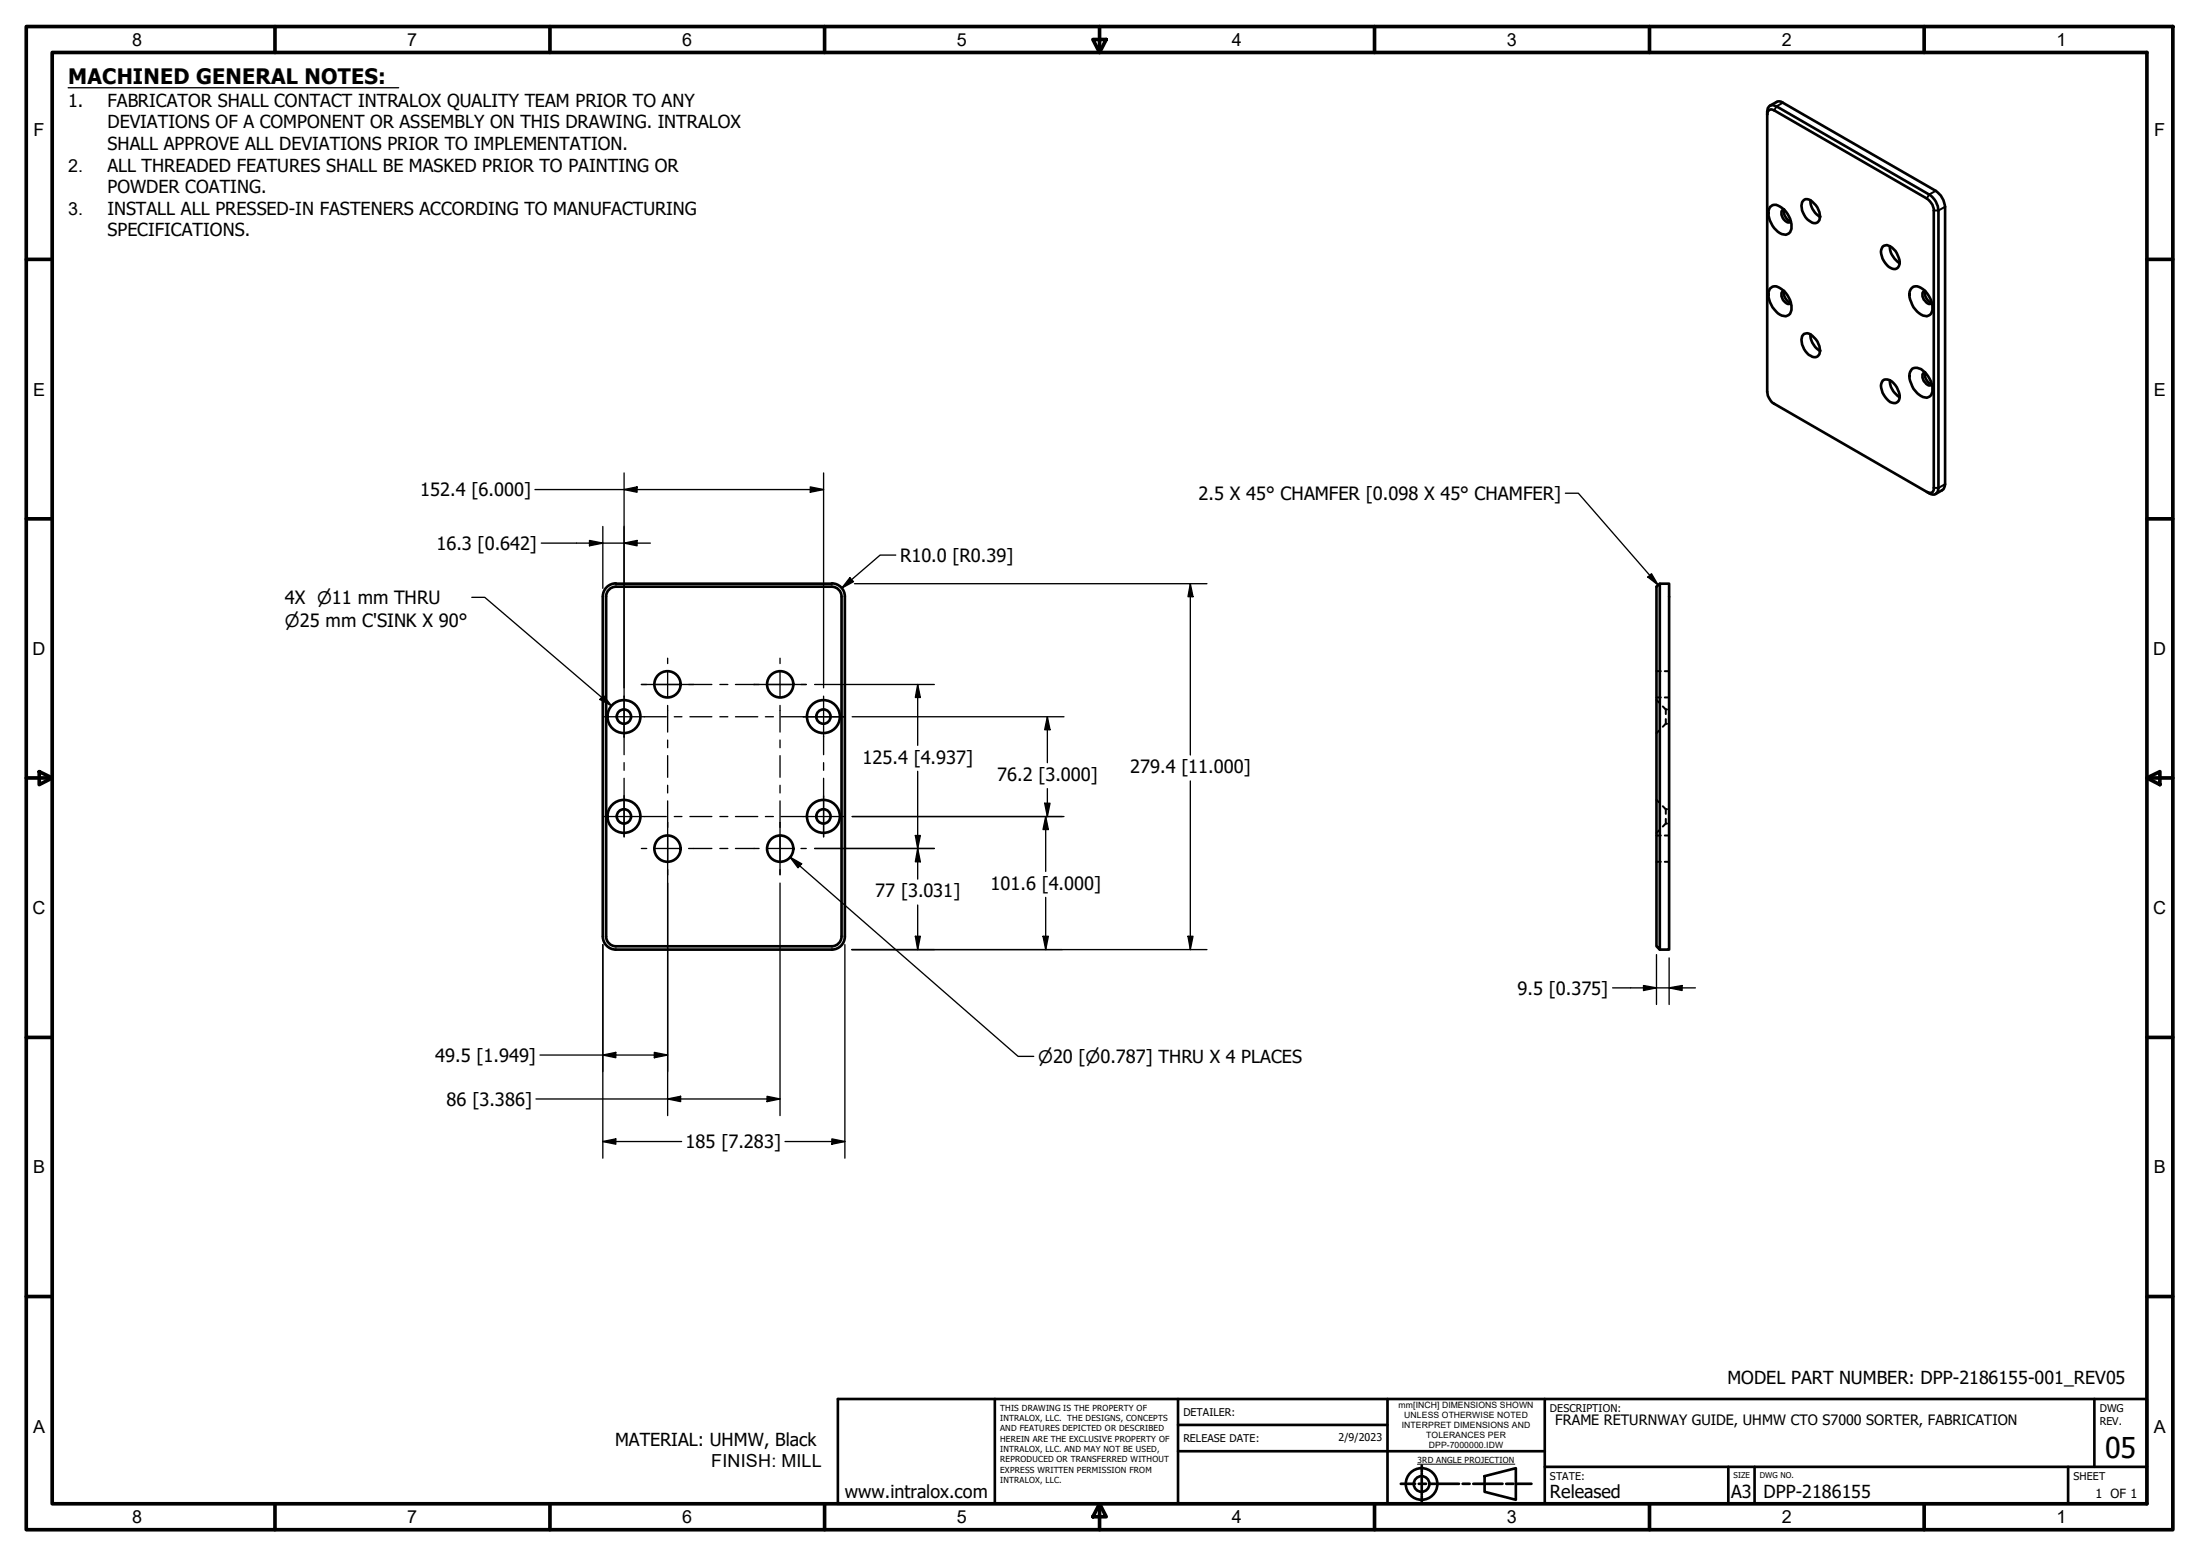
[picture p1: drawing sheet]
<svg xmlns="http://www.w3.org/2000/svg" width="420mm" height="297mm" viewBox="0 0 420 297" stroke-linecap="round" stroke-linejoin="round" font-family="sans-serif">
<!-- layer: Visible (ISO) -->
<g fill="none" stroke="#000" stroke-width=".51">
<path d="M337.5 21.8a.83 .83 0 0 1 .4-.8 .83 .83 0 0 1 .9 .1l29.2 16.8 1.1 1.2 .2 .8v53.2a.79 .79 0 0 1-.4 .9 .79 .79 0 0 1-.9-.1M337.8 20.4a1.13 1.13 0 0 1 1.5-.1l29.1 16.8a3.9 3.9 0 0 1 1.8 3.1v52.9a1.08 1.08 0 0 1-.5 1.2 1.08 1.08 0 0 1-1.3-.1l-29.9-17.3-.9-1.3-.1-.8v-53.5l.1-.7zM338 20.2l1.3-.7a1.08 1.08 0 0 1 1.2 .1l29.2 16.8a4.4 4.4 0 0 1 1.8 3.1v52.9a1.49 1.49 0 0 1-.6 1.2l-1.2 .7M338 39.5a1.5 1.5 0 0 1 2.3 .2 4.2 4.2 0 0 1 1.7 4.3 1.31 1.31 0 0 1-2.1 .5 4.7 4.7 0 0 1-2-4.6zM340.7 40a.82 .82 0 0 0-.3 1.3 1.16 1.16 0 0 0 1.6 1M340.7 40a1.9 1.9 0 0 0 1.3 2.2M344.6 38.1a1.55 1.55 0 0 1 1.9 .7 2.88 2.88 0 0 1 .8 3.5 1.25 1.25 0 0 1-1.9-.2 3.1 3.1 0 0 1-1-3.8zM345.8 38.2a3.8 3.8 0 0 0 1.8 3.3M338 55.1a1.5 1.5 0 0 1 2.3 .1 4.1 4.1 0 0 1 1.6 4.7 1.35 1.35 0 0 1-2 .2 4.7 4.7 0 0 1-2-4.7zM340.7 55.5a.82 .82 0 0 0-.3 1.4 1.16 1.16 0 0 0 1.6 .9M340.7 55.5a1.9 1.9 0 0 0 1.3 2.3M359.5 47.1a1.25 1.25 0 0 1 1.9 .2 4.2 4.2 0 0 1 1.4 3.2 1.07 1.07 0 0 1-1.8 .6 3.4 3.4 0 0 1-1.6-3.7z"/>
<path d="M360.9 47a3.8 3.8 0 0 0 1.9 3.2M365.2 54.9a2.16 2.16 0 0 1 2.8 1 4 4 0 0 1 .8 4 1.43 1.43 0 0 1-2.3-.1 4.9 4.9 0 0 1-1.8-4zM367.6 55.5a.82 .82 0 0 0-.3 1.4l.4 .6a.78 .78 0 0 0 1.2 .3M367.7 55.5a1.9 1.9 0 0 0 1.2 2.3M344.6 63.7a1.55 1.55 0 0 1 1.9 .7 2.88 2.88 0 0 1 .8 3.5 1.31 1.31 0 0 1-1.9-.2 3.2 3.2 0 0 1-1-3.8zM345.8 63.8a3.8 3.8 0 0 0 1.8 3.2M359.5 72.7a1.76 1.76 0 0 1 2.5 .9l.5 .8a1.65 1.65 0 0 1-.5 2.5 2.84 2.84 0 0 1-2.6-2.4 1.82 1.82 0 0 1 .1-1.8zM360.9 72.6a3.8 3.8 0 0 0 1.9 3.2M365.2 70.4a2.29 2.29 0 0 1 2.8 1.1 4 4 0 0 1 .8 3.9 1.43 1.43 0 0 1-2.3 0 4.9 4.9 0 0 1-1.8-4zM367.6 71.1a.82 .82 0 0 0-.3 1.3l.4 .6a.78 .78 0 0 0 1.2 .4M367.7 71.1a1.9 1.9 0 0 0 1.2 2.2M115.1 113.9v64.9a2.51 2.51 0 0 0 2.5 2.5"/>
<path d="M115.8 113.9v64.9a1.87 1.87 0 0 0 1.8 1.8M117.6 112h41.3M117.6 111.4h41.3M117.6 111.4a2.51 2.51 0 0 0-2.5 2.5M117.6 112a1.87 1.87 0 0 0-1.8 1.9M158.8 111.4a2.51 2.51 0 0 1 2.6 2.5M158.8 112a1.87 1.87 0 0 1 1.9 1.9M160.7 113.9v64.9a1.87 1.87 0 0 1-1.9 1.8M161.4 113.9v64.9a2.51 2.51 0 0 1-2.6 2.5M317 111.4l-.6 .6v68.6l.6 .7v-69.9h1.8v69.9h-1.8M117.6 180.6h41.3M117.6 181.3h41.3"/>
<circle cx="119.2" cy="136.8" r="1.37"/>
<circle cx="119.2" cy="136.8" r="3.1"/>
<circle cx="127.5" cy="130.6" r="2.51"/>
<circle cx="149" cy="130.6" r="2.51"/>
<circle cx="157.3" cy="136.8" r="1.37"/>
<circle cx="157.3" cy="136.8" r="3.1"/>
<circle cx="119.2" cy="155.8" r="1.37"/>
<circle cx="119.2" cy="155.8" r="3.1"/>
<circle cx="157.3" cy="155.8" r="1.37"/>
<circle cx="157.3" cy="155.8" r="3.1"/>
<circle cx="127.5" cy="162" r="2.51"/>
<circle cx="149" cy="162" r="2.51"/>
</g>
<!-- layer: Hidden (ISO) -->
<g fill="none" stroke="#000" stroke-width=".38">
<path d="M316.4 133.7l.6 .5M316.4 128.1h.8M316.4 133.1h.8M317 139.4l-.6 .5M317.6 134.9l.5 .5M317.9 128.1h.9M317.9 133.1h.9M318.1 135.4v.9M318.1 137.3v.9M318.1 138.2l-.5 .5M318.1 138.2h.2M318.1 135.4h.2"/>
<path d="M318.6 138.2h.2M318.6 135.4h.2M316.4 152.7l.6 .6M316.4 159.5h.8M317 158.4l-.6 .6M317.6 153.9l.5 .6M317.9 159.5h.9M318.1 154.5v.9M318.1 156.3v.9M318.1 157.2l-.5 .6M318.1 157.2h.2M318.1 154.5h.2"/>
<path d="M318.6 157.2h.2M318.6 154.5h.2M316.4 164.5h.8M317.9 164.5h.9"/>
</g>
<!-- layer: Visible Narrow (ISO) -->
<path d="M340.5 19.6l-1.2 .7-.5 .8M369.7 36.4l-1.3 .7-.4 .8M371.5 39.5l-1.3 .7h-.9M371.5 92.4l-1.3 .7h-.9" fill="none" stroke="#000" stroke-width=".38"/>
<!-- layer: Border (ISO) -->
<g fill="none" stroke="#000" stroke-width=".7">
<path d="M5 5.1h410v286.9h-410zM10 10h400v277.1h-400zM52.5 5.1v4.9M105 5.1v4.9M157.5 5.1v4.9M208.7 7.5h2.6l-1.3 2.5zM210 5.1v4.9M262.5 5.1v4.9M315 5.1v4.9M367.5 5.1v4.9M5 49.5h5M410 49.5h5"/>
<path d="M5 99h5M410 99h5M5 148.5h5M7.5 147.3l2.5 1.2-2.5 1.3zM410 148.5l2.5-1.2v2.5zM410 148.5h5M5 198h5M410 198h5M5 247.5h5M410 247.5h5M52.5 287.1v4.9M105 287.1v4.9"/>
<path d="M157.5 287.1v4.9M210 287.1l1.3 2.4h-2.6zM210 287.1v4.9M262.5 287.1v4.9M315 287.1v4.9M367.5 287.1v4.9"/>
</g>
<!-- layer: Title (ISO) -->
<g fill="none" stroke="#000" stroke-width=".51">
<path d="M160 267.1h250v20h-250zM190 267.1v20M225 277h70M225 272h40M225 267.1v20M265 267.1v20M271.5 279.8v1.2M295 267.1v20M400 267.1v12.9M267.5 283.3h2.8M271 283.3h1.4M271.5 281.2v.6"/>
<path d="M271.5 282.1v2.4M271.5 284.7v.7M271.5 285.6v1.2M273 283.3h5.6M279.3 283.3h1.4M281.4 283.3h5.6M283.5 281.8l6-1.5v6l-6-1.5zM287.7 283.3h1.4M289.8 283.3h2.7M295 280h115M330.1 280v7.1M335.1 280v7.1"/>
<path d="M395 280v7.1"/>
<circle cx="271.5" cy="283.3" r="3"/>
<circle cx="271.5" cy="283.3" r="1.49"/>
</g>
<path d="M270.7 279.5h18.6" fill="none" stroke="#000" stroke-width=".19"/>
<!-- layer: Center Mark (ISO) -->
<path d="M119.2 132.9v7.8M122.5 130.7h10M144 130.7h10M153.4 136.8h7.8M119.2 151.9v7.9M127.5 157v10M149 157v10M157.3 151.9v7.9" fill="none" stroke="#000" stroke-width=".25"/>
<!-- layer: Centerline (ISO) -->
<g fill="none" stroke="#000" stroke-width=".25">
<path d="M115.3 136.8h12M119.2 132.9v11.2M122.5 130.7h1M125 130.7h5M127.5 125.7v1M127.5 128.1v5M127.5 134.7v5M128.8 136.8h1.4M131.5 130.7h4.5M131.8 136.8h4.2M137.5 136.8h1.5M137.5 130.7h1.5"/>
<path d="M140.5 136.8h4.2M140.5 130.7h4.5M146.2 136.8h1.5M146.5 130.7h5M149 125.7v1M149 128.1v5M149 134.7v5M149.2 136.8h12M153 130.7h1M157.3 132.9v11.2M115.3 155.9h12M119.2 145.6v1.5"/>
<path d="M119.2 148.6v11.2M127.5 141.3v1.4M127.5 144.3v4.1M127.5 149.9v1.5M127.5 152.9v5.1M127.5 159.5v5M128.8 155.9h1.4M131.8 155.9h4.2M137.5 155.9h1.5M140.5 155.9h4.2M146.2 155.9h1.5M149 141.3v1.4"/>
<path d="M149 144.3v4.1M149 149.9v1.5M149 152.9v5.1M149 159.5v5M149.2 155.9h12M157.3 145.6v1.5M157.3 148.6v11.2M122.5 162h1M125 162h5M127.5 166v1M131.5 162h4.5M137.5 162h1.5"/>
<path d="M140.5 162h4.5M146.5 162h5M149 166v1M153 162h1"/>
</g>
<!-- layer: Dimension (ISO) -->
<g fill="none" stroke="#000" stroke-width=".25">
<path d="M102.2 93.5h55.1M119.2 93.5l2.5-.6v1.1zM119.2 90.3v42.6M154.7 92.9l2.6 .6-2.6 .5zM157.3 90.3v41M103.4 103.7h20.8M112.6 103.2l2.5 .5-2.5 .5zM115.1 100.5v11.8M119.2 103.7l2.5-.5v1zM162.3 110.3l.7 .7-2.2 1.3zM163.2 111.4h67.3M171.1 106h-3l-7.3 6.3"/>
<path d="M227.3 111.4l.5 2.5h-.9zM227.3 111.4v32.7M155.6 130.7h22.8M162.8 136.8h40.4M175.3 130.7l.5 2.4h-1zM175.3 130.7v11.6M200 136.8l.5 2.5h-1zM200 136.8v8.8M162.8 155.9h40.4M174.8 159.5h1l-.5 2.5zM175.3 147.2v20.6M199.5 153.3h1l-.5 2.6z"/>
<path d="M199.7 155.9l.5 2.5h-1zM199.7 155.9v10.5M200 150.5v5.4M227.3 149.1v32.2M127.5 167v46M149 168.6v44.4M150.9 163.6l2.2 1.3-.7 .8zM150.9 163.6l43.5 38.1h3M155.6 162h22.8M174.8 178.7h1l-.5 2.6zM175.3 162l.5 2.5h-1zM175.3 172.8v8.5"/>
<path d="M199.2 178.7h1l-.5 2.6zM199.7 171.3v10M226.9 178.7h.9l-.5 2.6zM115.1 180.3v40.8M161.4 180.3v40.8M162.7 181.3h67.8M308 188.6h15.8M313.9 188.1l2.5 .5-2.5 .5zM316.4 182.2v9.6M318.8 188.6l2.4-.5v1zM318.8 182.9v8.9M102.4 209.8h46.6"/>
<path d="M103.1 201.4h24.4M115.1 201.4l2.5-.5v1zM115.1 217.9l2.5-.5v1zM115.1 217.9h15.1M125 200.9l2.5 .5-2.5 .5zM127.5 209.8l2.5-.5v1zM146.5 209.3l2.5 .5-2.5 .5zM149.9 217.9h11.5M158.9 217.4l2.5 .5-2.5 .5z"/>
</g>
<g fill="#000">
<path d="M119.2 93.5l2.5-.6v1.1z" fill-rule="evenodd"/>
<path d="M154.7 92.9l2.6 .6-2.6 .5z" fill-rule="evenodd"/>
<path d="M112.6 103.2l2.5 .5-2.5 .5z" fill-rule="evenodd"/>
<path d="M119.2 103.7l2.5-.5v1z" fill-rule="evenodd"/>
<path d="M162.3 110.3l.7 .7-2.2 1.3z" fill-rule="evenodd"/>
<path d="M227.3 111.4l.5 2.5h-.9z" fill-rule="evenodd"/>
<path d="M175.3 130.7l.5 2.4h-1z" fill-rule="evenodd"/>
<path d="M200 136.8l.5 2.5h-1z" fill-rule="evenodd"/>
<path d="M174.8 159.5h1l-.5 2.5z" fill-rule="evenodd"/>
<path d="M199.5 153.3h1l-.5 2.6z" fill-rule="evenodd"/>
<path d="M199.7 155.9l.5 2.5h-1z" fill-rule="evenodd"/>
<path d="M150.9 163.6l2.2 1.3-.7 .8z" fill-rule="evenodd"/>
<path d="M174.8 178.7h1l-.5 2.6z" fill-rule="evenodd"/>
<path d="M175.3 162l.5 2.5h-1z" fill-rule="evenodd"/>
<path d="M199.2 178.7h1l-.5 2.6z" fill-rule="evenodd"/>
<path d="M226.9 178.7h.9l-.5 2.6z" fill-rule="evenodd"/>
<path d="M313.9 188.1l2.5 .5-2.5 .5z" fill-rule="evenodd"/>
<path d="M318.8 188.6l2.4-.5v1z" fill-rule="evenodd"/>
<path d="M115.1 201.4l2.5-.5v1z" fill-rule="evenodd"/>
<path d="M115.1 217.9l2.5-.5v1z" fill-rule="evenodd"/>
<path d="M125 200.9l2.5 .5-2.5 .5z" fill-rule="evenodd"/>
<path d="M127.5 209.8l2.5-.5v1z" fill-rule="evenodd"/>
<path d="M146.5 209.3l2.5 .5-2.5 .5z" fill-rule="evenodd"/>
<path d="M158.9 217.4l2.5 .5-2.5 .5z" fill-rule="evenodd"/>
</g>
<!-- layer: Symbol (ISO) -->
<path d="M13 16.7h63.1M299 94.2h2.4l15.3 17.5M90.1 114h2.5l24.2 20.7M314.7 110.2l.7-.7 1.3 2.2zM115.3 132.8l1.5 1.9-2.2-1.2z" fill="none" stroke="#000" stroke-width=".25"/>
<g fill="#000">
<path d="M314.7 110.2l.7-.7 1.3 2.2z" fill-rule="evenodd"/>
<path d="M115.3 132.8l1.5 1.9-2.2-1.2z" fill-rule="evenodd"/>
</g>
<text font-size="5.5" x="402" y="278.2">05</text>
<text font-size="4.1" x="13" y="16.1">MACHINED GENERAL NOTES:</text>
<g font-size="3.5">
<text x="80.3" y="94.7">152.4 [6.000]</text>
<text x="228.9" y="95.4">2.5 X 45° CHAMFER [0.098 X 45° CHAMFER]</text>
<text x="83.4" y="105">16.3 [0.642]</text>
<text x="171.9" y="107.2">R10.0 [R0.39]</text>
<text x="54.4" y="115.3">4X ⌀11 mm THRU</text>
<text x="164.7" y="145.8">125.4 [4.937]</text>
<text x="190.4" y="149.1">76.2 [3.000]</text>
<text x="215.8" y="147.6">279.4 [11.000]</text>
<text x="167.1" y="171.3">77 [3.031]</text>
<text x="189.2" y="169.8">101.6 [4.000]</text>
<text x="289.8" y="189.9">9.5 [0.375]</text>
<text x="83.1" y="202.7">49.5 [1.949]</text>
<text x="85.3" y="211.1">86 [3.386]</text>
<text x="130.9" y="219.2">185 [7.283]</text>
</g>
<g font-size="3.4">
<text x="25.3" y="8.7">8</text>
<text x="77.8" y="8.7">7</text>
<text x="130.3" y="8.7">6</text>
<text x="182.8" y="8.7">5</text>
<text x="235.3" y="8.8">4</text>
<text x="287.8" y="8.7">3</text>
<text x="340.3" y="8.8">2</text>
<text x="392.7" y="8.8">1</text>
<text x="13" y="20.4">1.</text>
<text x="20.5" y="20.4">FABRICATOR SHALL CONTACT INTRALOX QUALITY TEAM PRIOR TO ANY</text>
<text x="6.4" y="26">F</text>
<text x="20.5" y="24.5">DEVIATIONS OF A COMPONENT OR ASSEMBLY ON THIS DRAWING. INTRALOX</text>
<text x="20.5" y="28.6">SHALL APPROVE ALL DEVIATIONS PRIOR TO IMPLEMENTATION.</text>
<text x="411.4" y="26">F</text>
<text x="13" y="32.8">2.</text>
<text x="20.5" y="32.8">ALL THREADED FEATURES SHALL BE MASKED PRIOR TO PAINTING OR</text>
<text x="13" y="41">3.</text>
<text x="20.5" y="36.9">POWDER COATING.</text>
<text x="20.5" y="41">INSTALL ALL PRESSED-IN FASTENERS ACCORDING TO MANUFACTURING</text>
<text x="20.5" y="45.1">SPECIFICATIONS.</text>
<text x="6.3" y="75.6">E</text>
<text x="411.4" y="75.6">E</text>
<text x="6.2" y="125">D</text>
<text x="411.2" y="125">D</text>
<text x="6.2" y="174.5">C</text>
<text x="411.2" y="174.5">C</text>
<text x="6.3" y="224">B</text>
<text x="411.4" y="224">B</text>
<text x="329.9" y="264.1">MODEL PART NUMBER: DPP-2186155-001_REV05</text>
<text x="6.3" y="273.5">A</text>
<text x="411.4" y="273.5">A</text>
<text x="117.5" y="276.1">MATERIAL: UHMW, Black</text>
<text x="135.8" y="280">FINISH: MILL</text>
<text x="161.4" y="286">www.intralox.com</text>
<text x="296" y="286">Released</text>
<text x="330.6" y="286">A3</text>
<text x="336.8" y="286">DPP-2186155</text>
<text x="25.3" y="290.8">8</text>
<text x="77.8" y="290.8">7</text>
<text x="130.3" y="290.8">6</text>
<text x="182.8" y="290.8">5</text>
<text x="235.3" y="290.8">4</text>
<text x="287.8" y="290.8">3</text>
<text x="340.3" y="290.8">2</text>
<text x="392.7" y="290.8">1</text>
</g>
<g font-size="3.3">
<text x="54.4" y="119.7">⌀25 mm C'SINK X 90°</text>
<text x="198.2" y="202.9">⌀20 [⌀0.787] THRU X 4 PLACES</text>
</g>
<text font-size="2.7" x="297" y="272.1">FRAME RETURNWAY GUIDE, UHMW CTO S7000 SORTER, FABRICATION</text>
<text font-size="2.4" x="400.2" y="286">1 OF 1</text>
<g font-size="2">
<text x="296" y="269.5">DESCRIPTION:</text>
<text x="401" y="269.5">DWG</text>
<text x="226" y="270.3">DETAILER:</text>
<text x="226" y="275.3">RELEASE DATE:</text>
<text x="255.7" y="275.1">2/9/2023</text>
<text x="401" y="272">REV.</text>
<text x="296" y="282.6">STATE:</text>
<text x="396" y="282.6">SHEET</text>
</g>
<g font-size="1.7">
<text x="267.1" y="268.8">mm[INCH] DIMENSIONS SHOWN</text>
<text x="267.7" y="272.7">INTERPRET DIMENSIONS AND</text>
<text x="268.2" y="270.7">UNLESS OTHERWISE NOTED</text>
<text x="272.4" y="274.5">TOLERANCES PER</text>
<text x="272.9" y="276.4">DPP-7000000.IDW</text>
</g>
<g font-size="1.6">
<text x="191" y="269.3">THIS DRAWING IS THE PROPERTY OF</text>
<text x="191" y="271.3">INTRALOX, LLC. THE DESIGNS, CONCEPTS</text>
<text x="191" y="273.2">AND FEATURES DEPICTED OR DESCRIBED</text>
<text x="191" y="275.2">HEREIN ARE THE EXCLUSIVE PROPERTY OF</text>
<text x="191" y="277.2">INTRALOX, LLC. AND MAY NOT BE USED,</text>
<text x="191" y="279.1">REPRODUCED OR TRANSFERRED WITHOUT</text>
<text x="191" y="281.1">EXPRESS WRITTEN PERMISSION FROM</text>
<text x="270.7" y="279.3">3RD ANGLE PROJECTION</text>
<text x="191" y="283.1">INTRALOX, LLC.</text>
</g>
<g font-size="1.5">
<text x="331.1" y="282.2">SIZE</text>
<text x="336.1" y="282.2">DWG NO.</text>
</g>
</svg>
